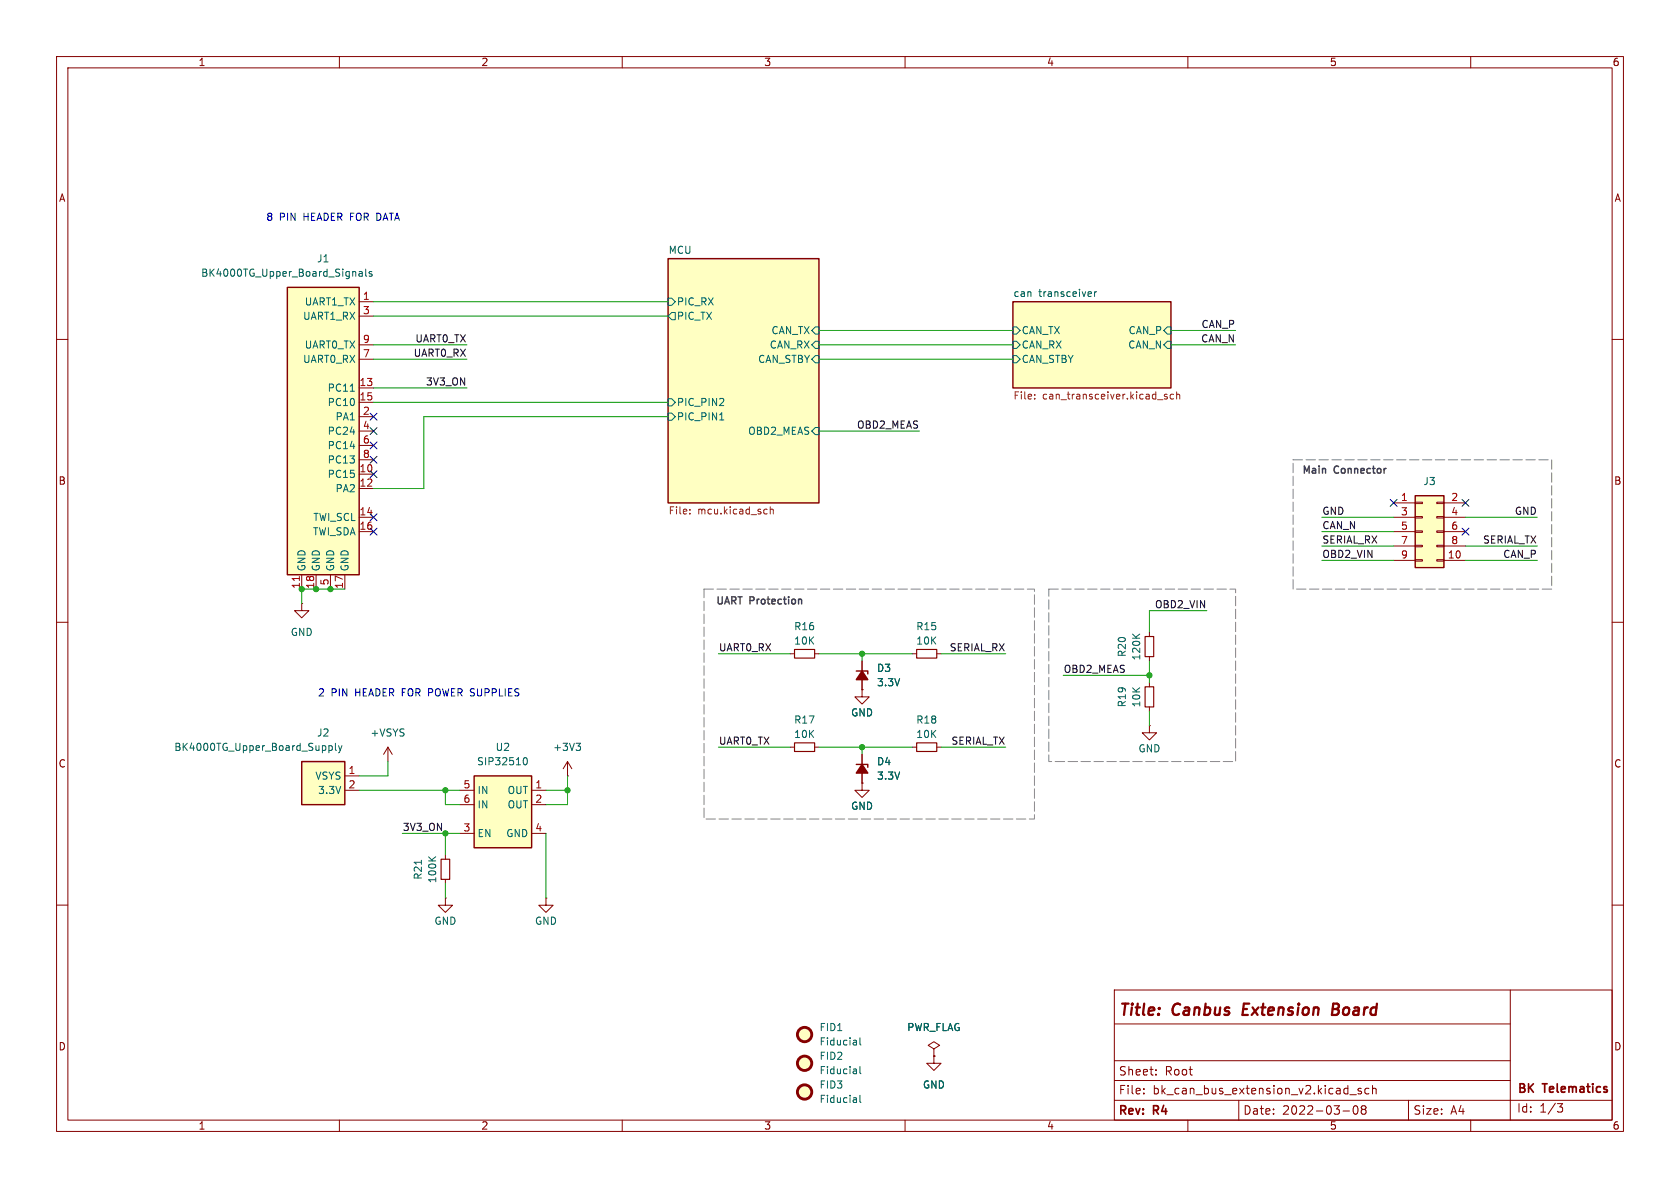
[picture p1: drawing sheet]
<svg xmlns="http://www.w3.org/2000/svg" width="297mm" height="210mm" viewBox="0 0 297 210" stroke-linecap="round" stroke-linejoin="round" font-family="sans-serif">
<g fill="none" stroke="#840000" stroke-width=".18">
<path d="M10 10h277v190h-277zM12 12h273v186h-273zM60 10v2M110 10v2M160 10v2M210 10v2M260 10v2M10 60h2M285 60h2M10 110h2M152.4 116.8v5.1M161.3 115.6h.8"/>
<path d="M165.6 115.6h.8M285 110h2M152.4 121.9v1.3h1.3l-1.3 1.3-1.3-1.3h1.3M152.4 121.9h.1M161.3 132.1h.8M165.6 132.1h.8M96.5 158.8v1.2h1.3l-1.3 1.3-1.3-1.3h1.3M96.5 158.8h.1M10 160h2M197 175h88v23h-88zM267 175v23M285 160h2"/>
<path d="M60 198v2M110 198v2M160 198v2M197 194.5h88M197 191h70M197 187.5h70M197 181h70M202.2 193.2v.2M202.2 192.4v.2M204.4 189.9v.1M204.4 189.1v.2M210 198v2"/>
<path d="M219 194.5v3.5M237.4 196.4h1.2M238.6 193.5h1.2M239.4 195.6l.2-.1a.81 .81 0 0 1 .6 .6 .81 .81 0 0 1-.3 .8l-.2 .1a.81 .81 0 0 1-.3-1.4zM240.6 192.4h-.3l-.2 .2v.2l.5 .1v.4h-.5M240.9 196.1l-.3-.3 .3-.3h.5l.1 .3-.3 .3M240.9 196.1l-.3 .3 .1 .4 .2 .2 .5-.1 .1-.2-.1-.4-.2-.2M240.9 196.1h.3M242 192.4h-.4l-.3 .3v.4l.1 .2h.6M242.6 192.5l.3-.1h.3l.1 1M242.6 191.9v1.5M249 194.5v3.5"/>
<path d="M260 198v2M275.3 195.1h1l-.5 .6 .4 .1 .1 .5-.3 .3h-.5"/>
</g>
<path d="M219.9 177.4l-.2 2h.9M235.6 178.4h.7M236.3 178.4l.2 .1M236.4 177.4h-.7l-.2 2 .9-.1M236.5 178.3l-.2 .1" fill="none" stroke="#840000" stroke-width=".4"/>
<g fill="#ffffc2" stroke="#ffffc2" stroke-width=".18">
<path d="M118.1 45.7h26.7v43.2h-26.7z"/>
<path d="M179.1 53.3h27.9v15.3h-27.9z"/>
<circle cx="142.2" cy="182.9" r="1.27"/>
</g>
<path d="M118.1 45.7h26.7v43.2h-26.7zM179.1 53.3h27.9v15.3h-27.9zM151.4 118.6h2v.5" fill="none" stroke="#840000" stroke-width=".25"/>
<g fill="none" stroke="#006464" stroke-width=".18">
<path d="M118.1 52.7h.6l.7 .6-.7 .7h-.6zM118.7 55.2h.7v1.3h-.7l-.6-.6zM144.1 57.8h.7v1.3h-.7l-.6-.7zM179.1 57.8h.6l.6 .6-.6 .7h-.6zM192.8 51.6l.2 .3-.6 .1M192.9 52.4h-.1M193.5 51.6v.8M193.9 51.6l-.4 .2M206.4 57.8h.6v1.3h-.6l-.7-.7zM118.1 73h.6l.7 .7-.7 .6h-.6zM118.1 70.5h.6l.7 .6-.7 .7h-.6zM127.2 74.2h.8"/>
<path d="M144.1 75.6h.7v1.2h-.7l-.6-.6zM144.1 62.9h.7v1.2h-.7l-.6-.6zM144.1 60.3h.7v1.3h-.7l-.6-.6zM179.1 62.9h.6l.6 .6-.6 .6h-.6zM179.1 60.3h.6l.6 .7-.6 .6h-.6zM206.4 60.3h.6v1.3h-.6l-.7-.6zM151.4 183.9v.8M151.4 184.7h-.1M151.4 184.2h-.1M152 183.5v1l.2 .2"/>
</g>
<path d="M182.9 70.4v.1M182.9 69.8v.1M206.3 69.8l-.3-.1-.2 .2 .1 .2 .4 .1v.3h-.5M207.5 69.8l-.4-.1-.2 .2 .1 .6h.5M208 69.8l.2-.1 .3 .1 .1 .7M208 69.3v1.2M122 90.7v.2M122 90.1v.1M135.5 90l.1 .1M135.6 90.8l-.1 .1M136.2 89.6v1.3M136.2 90.1l.2-.1 .3 .1v.8" fill="none" stroke="#725600" stroke-width=".18"/>
<path d="M162.1 114.8h3.5v1.5h-3.5zM162.1 131.3h3.5v1.5h-3.5z" fill="none" stroke="#840000" stroke-width=".2"/>
<path d="M152.4 118.6l1 1.5h-2z" fill="#840000" stroke="#840000" stroke-width=".25"/>
<circle cx="142.2" cy="182.9" r="1.27" fill="none" stroke="#840000" stroke-width=".51"/>
<path d="M53.3 134.6h7.7v7.6h-7.7z" fill="#ffffc2"/>
<path d="M53.3 134.6h7.7v7.6h-7.7z" fill="none" stroke="#840000" stroke-width=".25"/>
<path d="M61 137.2h2.5M61 139.7h2.5M78.7 151.1v.8M78.7 155.4v.8" fill="none" stroke="#840000" stroke-width=".18"/>
<path d="M58.1 131.8v1.3M58.1 131.9l.4-.1 .3 .3-.2 .5h-.5M59.3 131.4v1.1l.2 .2M59.8 131.8l.3 .9M60.1 132.7l-.3 .4M60.4 131.8l-.3 .9M74.5 152.1v.7M75.8 151.5l.7 .7M77 151.5l-.7 .5" fill="none" stroke="#006464" stroke-width=".18"/>
<path d="M78 151.9h1.5v3.5h-1.5z" fill="none" stroke="#840000" stroke-width=".2"/>
<path d="M50.8 50.8h12.7v50.8h-12.7z" fill="#ffffc2"/>
<path d="M50.8 50.8h12.7v50.8h-12.7zM151.4 135.1h2v.5" fill="none" stroke="#840000" stroke-width=".25"/>
<g fill="none" stroke="#840000" stroke-width=".18">
<path d="M63.5 53.3h2.5M63.5 55.9h2.5M63.5 61h2.5M63.5 63.5h2.5M63.5 68.6h2.5M63.5 71.1h2.5M63.5 73.7h2.5M63.5 76.2h2.5M63.5 78.7h2.5M63.5 81.3h2.5M63.5 83.8h2.5M63.5 86.4h2.5"/>
<path d="M63.5 91.4h2.5M63.5 94h2.5M53.3 101.6v2.5M55.9 101.6v2.5M58.4 101.6v2.5M61 101.6v2.5M100.3 137.2h.1M100.3 134.6l-.7 1.3M100.3 134.6l.8 1.3M100.3 134.6v2.6M152.4 133.4v5M203.2 128.3v1.2h1.3l-1.3 1.3-1.3-1.3h1.3"/>
<path d="M203.2 128.3h.1"/>
</g>
<path d="M52.9 101.9v.7" fill="none" stroke="#a90000" stroke-width=".18"/>
<path d="M63.5 48.1h.5v.7M64 48.3l-.4 .1-.2 .1 .2 .3h.4M64.6 47.6v1.1l.2 .1M65.7 48.1l-.3-.1-.1 .2v.2l.4 .1v.3h-.4M61.9 69.2h.7M101.8 131.4h.8l-.4 .5M102.4 131.9l.2 .2v.3l-.2 .3" fill="none" stroke="#006464" stroke-width=".18"/>
<path d="M152.4 135.1l1 1.6h-2z" fill="#840000" stroke="#840000" stroke-width=".25"/>
<path d="M250.2 87.6h5.1v12.7h-5.1z" fill="#ffffc2"/>
<path d="M250.2 87.6h5.1v12.7h-5.1z" fill="none" stroke="#840000" stroke-width=".25"/>
<g fill="none" stroke="#840000" stroke-width=".18">
<path d="M246.4 88.9h3.8M246.4 91.4h3.8M246.4 94h3.8M246.4 96.5h3.8M246.4 99.1h3.8M250.2 88.8h1.3v.2h-1.3zM250.2 91.3h1.3v.3h-1.3zM250.2 93.9h1.3v.2h-1.3zM250.2 96.4h1.3v.2h-1.3zM250.2 98.9h1.3v.3h-1.3zM254 88.8h1.3v.2h-1.3zM254 91.3h1.3v.3h-1.3z"/>
<path d="M254 93.9h1.3v.2h-1.3zM254 96.4h1.3v.2h-1.3zM254 98.9h1.3v.3h-1.3zM255.3 88.9h3.8M255.3 91.4h3.8M255.3 94h3.8M255.3 96.5h3.8M255.3 99.1h3.8"/>
</g>
<path d="M83.8 137.2h10.2v12.7h-10.2z" fill="#ffffc2"/>
<path d="M83.8 137.2h10.2v12.7h-10.2z" fill="none" stroke="#840000" stroke-width=".25"/>
<g fill="none" stroke="#840000" stroke-width=".18">
<path d="M53.3 106.7v1.3h1.3l-1.3 1.2-1.2-1.2h1.2M53.3 106.7h.1M139.7 115.6h.8M144 115.6h.8M152.4 116.8v1.8M203.2 111.8v.7M203.2 116.1v.7M68.6 132.1l-.8 1.3M68.6 132.1l.7 1.3M68.6 132.1v2.5M81.3 139.7h2.5M94 139.7h2.5"/>
<path d="M139.7 132.1h.8M144 132.1h.8M152.4 138.4v1.3h1.3l-1.3 1.3-1.3-1.3h1.3M152.4 138.4h.1M152.4 121.9h.1M152.4 120.1v1.8M152.4 133.4v1.7M152.4 136.7v1.7M203.2 120.7v.7M203.2 125v.7M78.7 158.8v1.2h1.3l-1.3 1.3-1.2-1.3h1.2M78.7 158.8h.1"/>
<path d="M81.3 142.2h2.5M81.3 147.3h2.5M94 142.2h2.5M94 147.3h2.5M165.1 185.4l1-.6-1-.6-1 .6 1 .6v1.3M165.1 186.7h.1M165.1 186.7v1.3h1.3l-1.3 1.2-1.3-1.2h1.3"/>
</g>
<path d="M200.2 112.1l.7 .7M201.5 112.1l-.7 .5M92.5 134.4l.1-.3 .2-.2a.68 .68 0 0 1 .4 .7 .68 .68 0 0 1-.4 .6l-.2-.1-.1-.4M151.4 189v.8M151.4 194.1v.8M151.4 189.7l-.1 .1M151.4 189.3h-.1M151.4 194.8l-.1 .1M151.4 194.3l-.1 .1M152 188.5v1.1l.2 .2M152 193.6v1.1l.2 .2" fill="none" stroke="#006464" stroke-width=".18"/>
<path d="M140.5 114.8h3.5v1.5h-3.5zM202.4 112.5h1.6v3.6h-1.6zM140.5 131.3h3.5v1.5h-3.5zM202.4 121.4h1.6v3.6h-1.6z" fill="none" stroke="#840000" stroke-width=".2"/>
<g fill="#ffffc2" stroke="#ffffc2" stroke-width=".18">
<circle cx="142.2" cy="188" r="1.27"/>
<circle cx="142.2" cy="193" r="1.27"/>
</g>
<g fill="none" stroke="#840000" stroke-width=".51">
<circle cx="142.2" cy="188" r="1.27"/>
<circle cx="142.2" cy="193" r="1.27"/>
</g>
<g fill="none" stroke="#009600" stroke-width=".18">
<path d="M66 55.9h52.1M66 53.3h52.1M144.8 58.4h34.3M207 58.4h11.4M66 61h16.5M66 63.5h16.5M66 71.1h52.1M66 68.6h16.5M118.1 73.7h-43.2v12.7h-8.9M144.8 61h34.3M144.8 63.5h34.3M144.8 76.2h17.8"/>
<path d="M207 61h11.4M233.7 99.1h12.7M233.7 91.4h12.7M233.7 96.5h12.7M233.7 94h12.7M259.1 99.1h12.7M259.1 91.4h12.7M259.1 96.5h12.7M61 104.1h-7.7v2.6M127 115.6h12.7M144.8 115.6h16.5M152.4 115.6v1.2"/>
<path d="M166.4 115.6h11.4M188 119.4h15.2M203.2 116.8v3.9M213.4 108h-10.2v3.8M63.5 139.7h17.8M68.6 134.6v2.6h-5.1M78.7 139.7v2.5h2.6M96.5 139.7h3.8M100.3 137.2v5h-3.8M127 132.1h12.7M144.8 132.1h16.5M152.4 132.1v1.3"/>
<path d="M166.4 132.1h11.4M203.2 125.7v2.6M71.1 147.3h10.2M78.7 147.3v3.8M78.7 156.2v2.6M96.5 147.3v11.5"/>
</g>
<g fill="none" stroke="#000084" stroke-width=".18">
<path d="M65.4 73.1l1.2 1.2M65.4 75.6l1.2 1.2M65.4 78.1l1.2 1.2M66.6 73.1l-1.2 1.2M66.6 75.6l-1.2 1.2M66.6 78.1l-1.2 1.2M65.4 83.2l1.2 1.2M65.4 80.7l1.2 1.2M65.4 93.4l1.2 1.2M65.4 90.8l1.2 1.2M66.6 83.2l-1.2 1.2M66.6 80.7l-1.2 1.2"/>
<path d="M66.6 93.4l-1.2 1.2M66.6 90.8l-1.2 1.2M245.8 88.3l1.2 1.2M247 88.3l-1.2 1.2M258.5 93.4l1.2 1.2M258.5 88.3l1.2 1.2M259.7 93.4l-1.2 1.2M259.7 88.3l-1.2 1.2"/>
</g>
<path d="M228.6 81.3h45.7v22.8h-45.7zM124.5 104.1h58.4v40.7h-58.4zM185.4 104.1h33v30.5h-33z" fill="none" stroke="#848484" stroke-width=".18" stroke-dasharray="1.7 .6"/>
<g fill="#009600" stroke="#009600" stroke-width=".18">
<circle cx="152.4" cy="115.6" r=".46"/>
<circle cx="58.4" cy="104.1" r=".46"/>
<circle cx="55.9" cy="104.1" r=".46"/>
<circle cx="53.3" cy="104.1" r=".46"/>
<circle cx="100.3" cy="139.7" r=".46"/>
<circle cx="78.7" cy="139.7" r=".46"/>
<circle cx="152.4" cy="132.1" r=".46"/>
<circle cx="78.7" cy="147.3" r=".46"/>
<circle cx="203.2" cy="119.4" r=".46"/>
</g>
<g font-size="2.8" fill="#840000">
<text x="197.7" y="180.1">Title:</text>
<text x="207.3" y="180.1">Canbus</text>
<text x="220.5" y="180.1">Extension</text>
<text x="237.1" y="180.1">Board</text>
</g>
<g font-size="2.1" fill="#840000">
<text x="197.7" y="190.3">Sheet:</text>
<text x="205.9" y="190.3">Root</text>
<text x="197.6" y="197.5">Rev:</text>
<text x="197.7" y="193.7">File:</text>
<text x="203.8" y="193.7">bk_can_bus_extension_v2.kicad_sch</text>
<text x="204" y="197.5">R4</text>
<text x="219.7" y="197.3">Date:</text>
<text x="226.7" y="197.3">2022-03-08</text>
<text x="249.8" y="197.3">Size:</text>
<text x="256.4" y="197.3">A4</text>
<text x="268.1" y="196.9">Id:</text>
<text x="268.2" y="193.6">BK</text>
<text x="272.2" y="196.9">1/3</text>
<text x="272.9" y="193.6">Telematics</text>
</g>
<g font-size="1.8" fill="#840000">
<text x="35" y="11.9">1</text>
<text x="85" y="11.9">2</text>
<text x="135" y="11.9">3</text>
<text x="185" y="11.9">4</text>
<text x="235" y="11.9">5</text>
<text x="285" y="11.9">6</text>
<text x="10.3" y="35.9">A</text>
<text x="285.3" y="35.9">A</text>
<text x="10.3" y="85.9">B</text>
<text x="285.3" y="85.9">B</text>
<text x="10.3" y="135.9">C</text>
<text x="285.3" y="135.9">C</text>
<text x="10.3" y="185.9">D</text>
<text x="285.3" y="185.9">D</text>
<text x="35" y="199.9">1</text>
<text x="85" y="199.9">2</text>
<text x="135" y="199.9">3</text>
<text x="185" y="199.9">4</text>
<text x="235" y="199.9">5</text>
<text x="285" y="199.9">6</text>
</g>
<g font-size="1.8" fill="#0000c2">
<text x="47" y="39.1">8</text>
<text x="49.4" y="39.1">PIN</text>
<text x="53.7" y="39.1">HEADER FOR DATA</text>
<text x="56.1" y="123.2">2</text>
<text x="58.5" y="123.2">PIN</text>
<text x="62.9" y="123.2">HEADER FOR POWER SUPPLIES</text>
</g>
<g font-size="1.8" fill="#006464">
<text x="56" y="46.6">J1</text>
<text x="118.1" y="45">MCU</text>
<text x="35.5" y="49.1">BK4000TG_Upper_Board_Signals</text>
<text x="179.1" y="52.6">can</text>
<text x="183.6" y="52.6">transceiver</text>
<text x="53.5" y="56.7">UART1_RX</text>
<text x="53.8" y="54.2">UART1_TX</text>
<text x="119.6" y="54.2">PIC_RX</text>
<text x="119.6" y="56.7">PIC_TX</text>
<text x="136.3" y="59.3">CAN_TX</text>
<text x="180.5" y="59.3">CAN_TX</text>
<text x="199.4" y="59.3">CAN_P</text>
<text x="53.5" y="64.4">UART0_RX</text>
<text x="53.8" y="61.8">UART0_TX</text>
<text x="133.9" y="64.4">CAN_STBY</text>
<text x="136" y="61.8">CAN_RX</text>
<text x="180.5" y="64.4">CAN_STBY</text>
<text x="180.5" y="61.8">CAN_RX</text>
<text x="199.4" y="61.8">CAN_N</text>
<text x="57.8" y="69.4">PC11</text>
<text x="57.8" y="72">PC10</text>
<text x="119.6" y="72">PIC_PIN2</text>
<text x="57.8" y="77.1">PC24</text>
<text x="59.2" y="74.5">PA1</text>
<text x="119.6" y="74.5">PIC_PIN1</text>
<text x="132.2" y="77.1">OBD2_MEAS</text>
<text x="57.8" y="79.6">PC14</text>
<text x="57.8" y="82.1">PC13</text>
<text x="57.8" y="84.7">PC15</text>
<text x="59.2" y="87.2">PA2</text>
<text x="251.5" y="86">J3</text>
<text x="55.2" y="94.8">TWI_SDA</text>
<text x="55.3" y="92.3">TWI_SCL</text>
<text x="54.2" y="101.1" transform="rotate(-90 54.2 101.1)">GND</text>
<text x="56.7" y="101.1" transform="rotate(-90 56.7 101.1)">GND</text>
<text x="59.3" y="101.1" transform="rotate(-90 59.3 101.1)">GND</text>
<text x="61.8" y="101.1" transform="rotate(-90 61.8 101.1)">GND</text>
<text x="51.3" y="112.6">GND</text>
<text x="140.3" y="111.6">R16</text>
<text x="161.9" y="111.6">R15</text>
<text x="140.3" y="114.1">10K</text>
<text x="154.9" y="119">D3</text>
<text x="161.9" y="114.1">10K</text>
<text x="199.2" y="116.2" transform="rotate(-90 199.2 116.2)">R20</text>
<text x="201.8" y="116.9" transform="rotate(-90 201.8 116.9)">120K</text>
<text x="154.9" y="121.5">3.3V</text>
<text x="199.2" y="125.1" transform="rotate(-90 199.2 125.1)">R19</text>
<text x="201.8" y="125.1" transform="rotate(-90 201.8 125.1)">10K</text>
<text x="56" y="130.4">J2</text>
<text x="65.4" y="130.4">+VSYS</text>
<text x="140.3" y="128.1">R17</text>
<text x="140.3" y="130.7">10K</text>
<text x="150.4" y="126.8">GND</text>
<text x="161.9" y="128.1">R18</text>
<text x="161.9" y="130.7">10K</text>
<text x="30.7" y="132.9">BK4000TG_Upper_Board_Supply</text>
<text x="84.2" y="135.5">SIP32510</text>
<text x="87.5" y="132.9">U2</text>
<text x="97.7" y="132.9">+3V3</text>
<text x="154.9" y="135.5">D4</text>
<text x="201.2" y="133.2">GND</text>
<text x="55.7" y="138">VSYS</text>
<text x="56.1" y="140.6">3.3V</text>
<text x="84.3" y="140.6">IN</text>
<text x="84.3" y="143.1">IN</text>
<text x="89.6" y="140.6">OUT</text>
<text x="89.6" y="143.1">OUT</text>
<text x="150.4" y="143.4">GND</text>
<text x="154.9" y="138">3.3V</text>
<text x="84.3" y="148.2">EN</text>
<text x="89.4" y="148.2">GND</text>
<text x="74.8" y="155.6" transform="rotate(-90 74.8 155.6)">R21</text>
<text x="77.3" y="156.2" transform="rotate(-90 77.3 156.2)">100K</text>
<text x="76.7" y="163.7">GND</text>
<text x="94.5" y="163.7">GND</text>
<text x="144.8" y="182.5">FID1</text>
<text x="144.8" y="185">Fiducial</text>
<text x="160.3" y="182.5">PWR_FLAG</text>
<text x="144.8" y="187.6">FID2</text>
<text x="144.8" y="190.1">Fiducial</text>
<text x="144.8" y="192.6">FID3</text>
<text x="144.8" y="195.2">Fiducial</text>
<text x="163.1" y="192.6">GND</text>
</g>
<g font-size="1.8" fill="#a90000">
<text x="64.1" y="53.1">1</text>
<text x="64.1" y="55.6">3</text>
<text x="64.1" y="60.7">9</text>
<text x="64.1" y="63.2">7</text>
<text x="63.5" y="68.3">13</text>
<text x="63.5" y="70.9">15</text>
<text x="64.1" y="73.4">2</text>
<text x="64.1" y="75.9">4</text>
<text x="63.5" y="83.6">10</text>
<text x="64.1" y="78.5">6</text>
<text x="64.1" y="81">8</text>
<text x="63.5" y="86.1">12</text>
<text x="247.6" y="88.6">1</text>
<text x="256.5" y="88.6">2</text>
<text x="63.5" y="91.2">14</text>
<text x="63.5" y="93.7">16</text>
<text x="247.6" y="91.2">3</text>
<text x="247.6" y="93.7">5</text>
<text x="256.5" y="91.2">4</text>
<text x="256.5" y="93.7">6</text>
<text x="247.6" y="96.3">7</text>
<text x="247.6" y="98.8">9</text>
<text x="255.9" y="98.8">10</text>
<text x="256.5" y="96.3">8</text>
<text x="53.1" y="104.2" transform="rotate(-90 53.1 104.2)">11</text>
<text x="55.6" y="104.2" transform="rotate(-90 55.6 104.2)">18</text>
<text x="58.2" y="103.6" transform="rotate(-90 58.2 103.6)">5</text>
<text x="60.7" y="104.2" transform="rotate(-90 60.7 104.2)">17</text>
<text x="61.5" y="136.9">1</text>
<text x="61.5" y="139.4">2</text>
<text x="81.8" y="139.4">5</text>
<text x="81.8" y="142">6</text>
<text x="94.5" y="139.4">1</text>
<text x="94.5" y="142">2</text>
<text x="81.8" y="147.1">3</text>
<text x="94.5" y="147.1">4</text>
</g>
<g font-size="1.8" fill="#0f0f0f">
<text x="212.3" y="58.1">CAN_P</text>
<text x="73" y="63.2">UART0_RX</text>
<text x="73.3" y="60.6">UART0_TX</text>
<text x="212.2" y="60.6">CAN_N</text>
<text x="75.2" y="68.2">3V3_ON</text>
<text x="151.4" y="75.9">OBD2_MEAS</text>
<text x="233.7" y="91.1">GND</text>
<text x="233.7" y="93.6">CAN_N</text>
<text x="267.7" y="91.1">GND</text>
<text x="233.7" y="96.2">SERIAL_RX</text>
<text x="233.7" y="98.7">OBD2_VIN</text>
<text x="262.1" y="96.2">SERIAL_TX</text>
<text x="265.7" y="98.7">CAN_P</text>
<text x="204.1" y="107.6">OBD2_VIN</text>
<text x="127" y="115.2">UART0_RX</text>
<text x="167.8" y="115.2">SERIAL_RX</text>
<text x="188" y="119">OBD2_MEAS</text>
<text x="127" y="131.7">UART0_TX</text>
<text x="168.1" y="131.7">SERIAL_TX</text>
<text x="71.1" y="147">3V3_ON</text>
</g>
<g font-size="1.8" fill="#725600">
<text x="179.1" y="70.9">File:</text>
<text x="184.3" y="70.9">can_transceiver.kicad_sch</text>
<text x="118.1" y="91.3">File:</text>
<text x="123.3" y="91.3">mcu.kicad_sch</text>
</g>
<g font-size="1.8" fill="#484848">
<text x="230.1" y="83.8">Main</text>
<text x="236" y="83.8">Connector</text>
<text x="126.5" y="106.9">UART Protection</text>
</g>
</svg>
